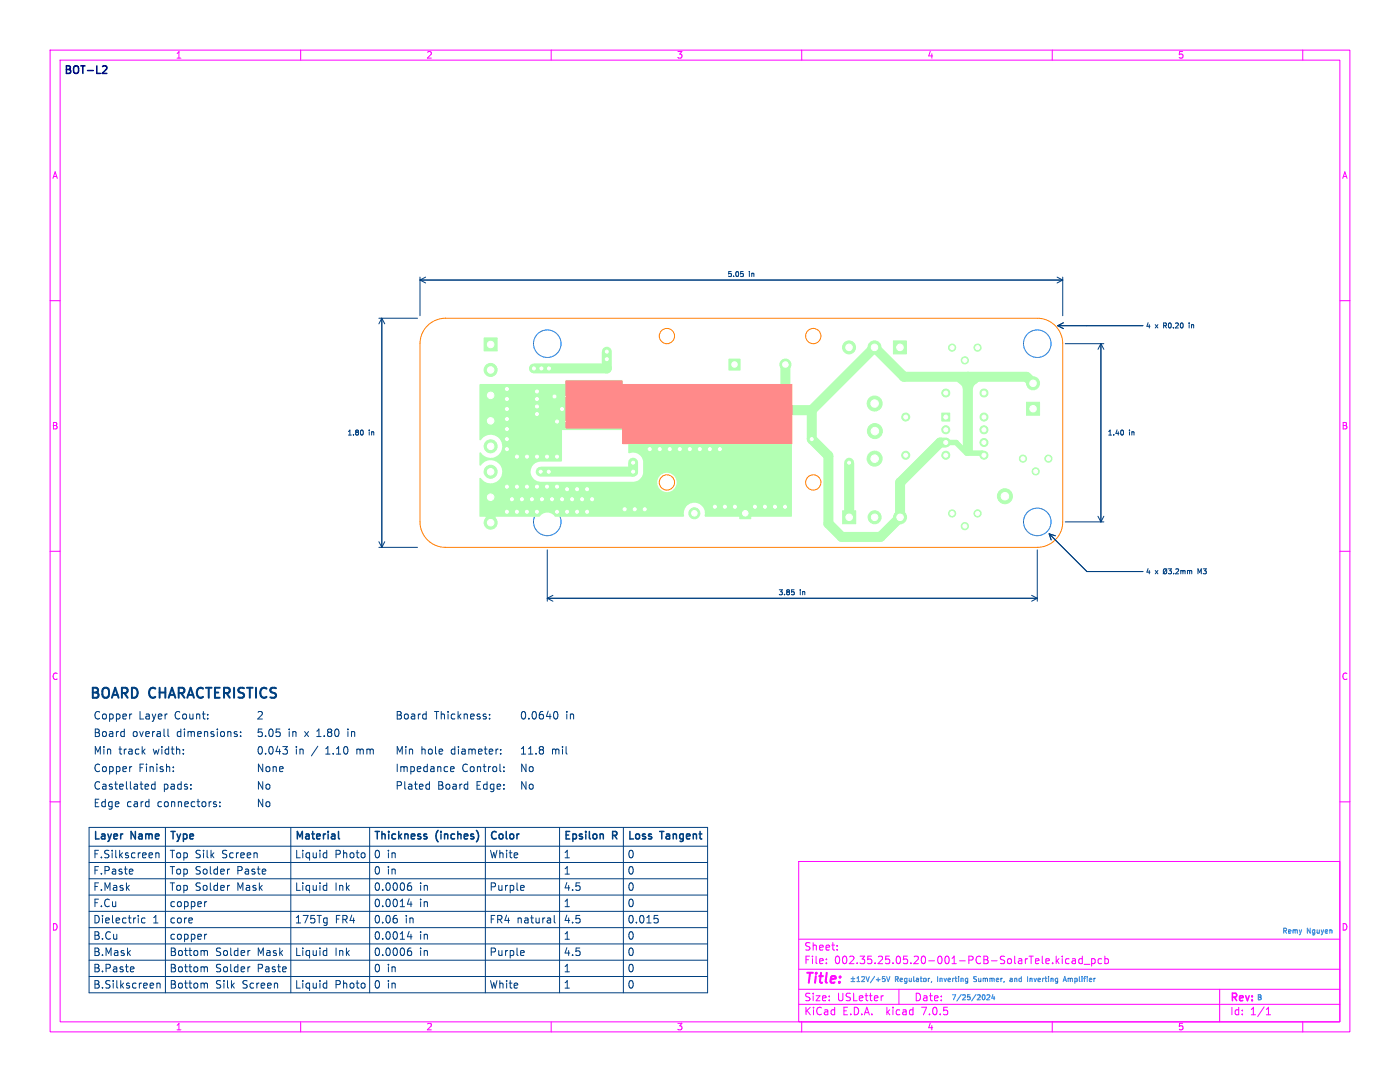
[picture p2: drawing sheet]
<svg xmlns="http://www.w3.org/2000/svg" width="279mm" height="216mm" viewBox="0 0 279 216" stroke-linecap="round" stroke-linejoin="round" font-family="sans-serif">
<g fill="none" stroke="#0080ff" stroke-width=".2">
<path d="M176.1 194.9h.5M176.1 195.3h.4l.1 .1v.4h-.5M176.9 194.9l.4 1 .3-1M185.6 195.2l-.3 .1M185.9 195.8l-.1 .2M192.8 195.2l.3 .1M193.1 195.8l-.3 .1M193.1 195.2v.8l-.3 .2M196.4 198.5l.2 .4-.2 .5M197 198.6l.3-.1 .2 .3-.6 .7h.6M198.2 198.4l-.3 .8h.6M198.4 198.8v.7"/>
<path d="M205.1 194.9v1M212.2 195.9l.3-1 .3 1M212.3 195.6h.4"/>
<circle cx="109.2" cy="68.6" r="2.75"/>
<circle cx="207" cy="68.6" r="2.75"/>
<circle cx="109.2" cy="104.1" r="2.75"/>
<circle cx="207" cy="104.1" r="2.75"/>
</g>
<g fill="#b3ffb3" stroke="#b3ffb3" stroke-width=".2">
<path d="M168.2 101.9h2.6v2.6h-2.6z"/>
<path d="M204.9 80.3h2.6v2.6h-2.6z"/>
<path d="M178.3 68h2.6v2.6h-2.6z"/>
<path d="M147.6 101.3h2.2v2.2h-2.2z"/>
<path d="M145.5 71.6h2.2v2.2h-2.2z"/>
<path d="M188 82.4h1.6v1.6h-1.6z"/>
<path d="M96.6 67.4h2.6v2.6h-2.6z"/>
<circle cx="174.5" cy="103.2" r="1.3"/>
<circle cx="179.6" cy="103.2" r="1.3"/>
<circle cx="206.2" cy="76.5" r="1.3"/>
<circle cx="174.6" cy="80.5" r="1.5"/>
<circle cx="200.6" cy="99" r="1.5"/>
<circle cx="190" cy="102.4" r=".72"/>
<circle cx="192.6" cy="105" r=".72"/>
<circle cx="195.1" cy="102.4" r=".72"/>
<circle cx="174.5" cy="69.3" r="1.3"/>
<circle cx="169.4" cy="69.3" r="1.3"/>
<circle cx="188.8" cy="78.4" r=".8"/>
<circle cx="196.4" cy="78.4" r=".8"/>
<circle cx="138.6" cy="102.4" r="1.1"/>
<circle cx="174.6" cy="91.5" r="1.5"/>
<circle cx="180.8" cy="90.8" r=".8"/>
<circle cx="180.8" cy="83.2" r=".8"/>
<circle cx="190" cy="69.4" r=".72"/>
<circle cx="192.6" cy="71.9" r=".72"/>
<circle cx="195.1" cy="69.4" r=".72"/>
<circle cx="174.6" cy="86" r="1.5"/>
<circle cx="204.2" cy="91.5" r=".72"/>
<circle cx="206.7" cy="94.1" r=".72"/>
<circle cx="209.2" cy="91.5" r=".72"/>
<circle cx="156.7" cy="72.7" r="1.1"/>
<circle cx="188.8" cy="85.8" r=".8"/>
<circle cx="188.8" cy="88.3" r=".8"/>
<circle cx="188.8" cy="90.8" r=".8"/>
<circle cx="196.4" cy="90.8" r=".8"/>
<circle cx="196.4" cy="88.3" r=".8"/>
<circle cx="196.4" cy="85.8" r=".8"/>
<circle cx="196.4" cy="83.2" r=".8"/>
<circle cx="97.9" cy="73.8" r="1.3"/>
<circle cx="97.9" cy="78.9" r="1.3"/>
<circle cx="97.9" cy="84" r="1.3"/>
<circle cx="97.9" cy="89.1" r="1.3"/>
<circle cx="97.9" cy="94.1" r="1.3"/>
<circle cx="97.9" cy="99.2" r="1.3"/>
<circle cx="97.9" cy="104.3" r="1.3"/>
<circle cx="146.7" cy="88.1" r=".6"/>
<circle cx="139.7" cy="80.6" r=".6"/>
<circle cx="101.2" cy="77.6" r=".6"/>
<circle cx="134.7" cy="83.1" r=".6"/>
<circle cx="101.2" cy="102.1" r=".6"/>
<circle cx="129.7" cy="89.6" r=".6"/>
<circle cx="138.7" cy="78.1" r=".6"/>
<circle cx="110.7" cy="79.1" r=".6"/>
<circle cx="140.7" cy="78.1" r=".6"/>
<circle cx="103.2" cy="91.1" r=".6"/>
<circle cx="117.2" cy="102.1" r=".6"/>
<circle cx="152.7" cy="78.1" r=".6"/>
<circle cx="156.7" cy="83.1" r=".6"/>
<circle cx="101.2" cy="83.6" r=".6"/>
<circle cx="137.7" cy="89.6" r=".6"/>
<circle cx="129.7" cy="83.6" r=".6"/>
<circle cx="116.2" cy="99.6" r=".6"/>
<circle cx="107.2" cy="79.6" r=".6"/>
<circle cx="111.2" cy="84.1" r=".6"/>
<circle cx="142.7" cy="101.1" r=".6"/>
<circle cx="101.2" cy="97.1" r=".6"/>
<circle cx="132.7" cy="78.1" r=".6"/>
<circle cx="101.2" cy="81.6" r=".6"/>
<circle cx="112.2" cy="99.6" r=".6"/>
<circle cx="162" cy="87.6" r=".6"/>
<circle cx="117.2" cy="84.1" r=".6"/>
<circle cx="115.2" cy="102.1" r=".6"/>
<circle cx="150.7" cy="83.1" r=".6"/>
<circle cx="120.2" cy="76.6" r=".6"/>
<circle cx="107.2" cy="82.6" r=".6"/>
<circle cx="139.7" cy="85.6" r=".6"/>
<circle cx="137.7" cy="80.6" r=".6"/>
<circle cx="108.2" cy="99.6" r=".6"/>
<circle cx="115.2" cy="84.1" r=".6"/>
<circle cx="147.7" cy="80.6" r=".6"/>
<circle cx="152.7" cy="88.1" r=".6"/>
<circle cx="153.7" cy="85.6" r=".6"/>
<circle cx="107.2" cy="81.1" r=".6"/>
<circle cx="154.7" cy="101.1" r=".6"/>
<circle cx="152.7" cy="101.1" r=".6"/>
<circle cx="129.7" cy="77.6" r=".6"/>
<circle cx="110.2" cy="99.6" r=".6"/>
<circle cx="105.2" cy="97.1" r=".6"/>
<circle cx="121.2" cy="79.1" r=".6"/>
<circle cx="150.7" cy="101.1" r=".6"/>
<circle cx="151.7" cy="80.6" r=".6"/>
<circle cx="128.7" cy="101.6" r=".6"/>
<circle cx="154.7" cy="88.1" r=".6"/>
<circle cx="122.2" cy="81.6" r=".6"/>
<circle cx="114.2" cy="76.6" r=".6"/>
<circle cx="101.2" cy="89.6" r=".6"/>
<circle cx="152.7" cy="83.1" r=".6"/>
<circle cx="119.2" cy="84.1" r=".6"/>
<circle cx="126.7" cy="101.6" r=".6"/>
<circle cx="147.7" cy="85.6" r=".6"/>
<circle cx="156.7" cy="78.1" r=".6"/>
<circle cx="137.7" cy="85.6" r=".6"/>
<circle cx="117.2" cy="79.1" r=".6"/>
<circle cx="107.2" cy="91.1" r=".6"/>
<circle cx="132.7" cy="83.1" r=".6"/>
<circle cx="105.2" cy="91.1" r=".6"/>
<circle cx="113.2" cy="97.6" r=".6"/>
<circle cx="121.2" cy="84.1" r=".6"/>
<circle cx="103.2" cy="97.1" r=".6"/>
<circle cx="156.7" cy="101.1" r=".6"/>
<circle cx="146.7" cy="83.1" r=".6"/>
<circle cx="117.2" cy="97.6" r=".6"/>
<circle cx="154.7" cy="78.1" r=".6"/>
<circle cx="118.2" cy="76.6" r=".6"/>
<circle cx="155.7" cy="85.6" r=".6"/>
<circle cx="115.2" cy="97.6" r=".6"/>
<circle cx="119.2" cy="79.1" r=".6"/>
<circle cx="113.2" cy="84.1" r=".6"/>
<circle cx="129.7" cy="87.6" r=".6"/>
<circle cx="146.7" cy="101.1" r=".6"/>
<circle cx="106.2" cy="99.6" r=".6"/>
<circle cx="135.7" cy="80.6" r=".6"/>
<circle cx="129.7" cy="79.6" r=".6"/>
<circle cx="107.2" cy="78.1" r=".6"/>
<circle cx="112.2" cy="81.6" r=".6"/>
<circle cx="129.7" cy="81.6" r=".6"/>
<circle cx="135.7" cy="85.6" r=".6"/>
<circle cx="123.2" cy="79.1" r=".6"/>
<circle cx="133.7" cy="89.6" r=".6"/>
<circle cx="141.7" cy="80.6" r=".6"/>
<circle cx="153.7" cy="80.6" r=".6"/>
<circle cx="136.7" cy="78.1" r=".6"/>
<circle cx="143.7" cy="89.6" r=".6"/>
<circle cx="141.7" cy="85.6" r=".6"/>
<circle cx="156.7" cy="88.1" r=".6"/>
<circle cx="107.2" cy="97.1" r=".6"/>
<circle cx="154.7" cy="83.1" r=".6"/>
<circle cx="133.7" cy="85.6" r=".6"/>
<circle cx="101.2" cy="79.6" r=".6"/>
<circle cx="118.2" cy="99.6" r=".6"/>
<circle cx="118.2" cy="81.6" r=".6"/>
<circle cx="134.7" cy="78.1" r=".6"/>
<circle cx="105.2" cy="102.1" r=".6"/>
<circle cx="114.2" cy="99.6" r=".6"/>
<circle cx="149.7" cy="85.6" r=".6"/>
<circle cx="123.2" cy="84.1" r=".6"/>
<circle cx="135.7" cy="89.6" r=".6"/>
<circle cx="133.7" cy="80.6" r=".6"/>
<circle cx="103.2" cy="102.1" r=".6"/>
<circle cx="109.2" cy="97.1" r=".6"/>
<circle cx="109.2" cy="91.1" r=".6"/>
<circle cx="151.7" cy="85.6" r=".6"/>
<circle cx="148.7" cy="78.1" r=".6"/>
<circle cx="116.2" cy="76.6" r=".6"/>
<circle cx="129.7" cy="85.6" r=".6"/>
<circle cx="111.2" cy="102.1" r=".6"/>
<circle cx="141.7" cy="89.6" r=".6"/>
<circle cx="149.7" cy="80.6" r=".6"/>
<circle cx="146.7" cy="78.1" r=".6"/>
<circle cx="120.2" cy="81.6" r=".6"/>
<circle cx="111.2" cy="91.1" r=".6"/>
<circle cx="148.7" cy="88.1" r=".6"/>
<circle cx="114.2" cy="81.6" r=".6"/>
<circle cx="136.7" cy="83.1" r=".6"/>
<circle cx="142.7" cy="83.1" r=".6"/>
<circle cx="113.2" cy="79.1" r=".6"/>
<circle cx="155.7" cy="80.6" r=".6"/>
<circle cx="144.7" cy="101.1" r=".6"/>
<circle cx="113.2" cy="102.1" r=".6"/>
<circle cx="122.2" cy="76.6" r=".6"/>
<circle cx="140.7" cy="83.1" r=".6"/>
<circle cx="101.2" cy="85.6" r=".6"/>
<circle cx="124.7" cy="101.6" r=".6"/>
<circle cx="139.7" cy="89.6" r=".6"/>
<circle cx="131.7" cy="89.6" r=".6"/>
<circle cx="104.2" cy="99.6" r=".6"/>
<circle cx="142.7" cy="78.1" r=".6"/>
<circle cx="148.7" cy="83.1" r=".6"/>
<circle cx="101.2" cy="87.6" r=".6"/>
<circle cx="107.2" cy="102.1" r=".6"/>
<circle cx="150.7" cy="78.1" r=".6"/>
<circle cx="138.7" cy="83.1" r=".6"/>
<circle cx="116.2" cy="81.6" r=".6"/>
<circle cx="102.2" cy="99.6" r=".6"/>
<circle cx="115.2" cy="79.1" r=".6"/>
<circle cx="111.2" cy="97.1" r=".6"/>
<circle cx="150.7" cy="88.1" r=".6"/>
<circle cx="169.5" cy="92.3" r=".6"/>
<circle cx="121.1" cy="70.2" r=".6"/>
<circle cx="109.6" cy="73.5" r=".6"/>
<circle cx="108.1" cy="73.5" r=".6"/>
<circle cx="121.1" cy="71.7" r=".6"/>
<circle cx="106.6" cy="73.5" r=".6"/>
<circle cx="126.4" cy="94.1" r=".6"/>
<circle cx="107.9" cy="94.1" r=".6"/>
<circle cx="126.4" cy="92.3" r=".6"/>
<circle cx="109.5" cy="94.1" r=".6"/>
</g>
<path d="M188.8 88.3h2l2.1 2.1h3.1l.4 .4" fill="none" stroke="#b3ffb3" stroke-width="1.1"/>
<path d="M121.1 70.2v3.3h-14.5M156.7 72.7v5.3M193.2 75.2v14.7M206.2 76.5l-1.3-1.3h-24.5l-5.9-5.9-12.5 12.5M97.9 99.2v5.1M126.4 92.3v1.8h-18.5M151.5 81.8h10.5M162 81.8v5.8l3.3 3.3v13.6l2.7 2.6h7.7l3.9-3.9v-6.9l8-8h1.2M169.5 92.3v10.9" fill="none" stroke="#b3ffb3" stroke-width="2"/>
<g fill="#b3ffb3">
<path d="M95.7 76.7l62.2-.1 .2 .2-.1 26.2-.1 .1-17.2-.1a2.17 2.17 0 0 0-2.1-2.7 2.17 2.17 0 0 0-2.1 2.7l-25.6 .1a2.05 2.05 0 0 0-3.3 0h-11.8l-.1-.2v-7.4l.2-.1a2.46 2.46 0 0 0 2.9 .9h32.4a1.93 1.93 0 0 0 2.8 1.7 1.93 1.93 0 0 0 .2-3.3 1.93 1.93 0 0 0-3 1.3v.3h-32.4a2.3 2.3 0 0 0 1.4-2.2h5.7a2 2 0 0 0 1.9 2h18.5a1.99 1.99 0 0 0 2.1-2.1v-1.8a2.1 2.1 0 0 0-2.9-1.8l-.1-4.6h-13.2l-.1 6.2-.1 .1h-4.2a2 2 0 0 0-1.9 2h-5.7a2.36 2.36 0 0 0-1.7-2.2 2.36 2.36 0 0 0-2.6 1l-.2-.2v-2.3a.38 .38 0 0 1 .4-.1 .38 .38 0 0 1 .2 .4 2.32 2.32 0 0 0 3.4-.2 2.32 2.32 0 0 0-.5-3.4 2.32 2.32 0 0 0-3.3 .7l-.2-.1z"/>
<path d="M112.9 75.8h11.3l.1 .8h-11.4z"/>
<path d="M190.9 75.4a9.6 9.6 0 0 1 4.6 0l-.1 .5-.2 .4a1.76 1.76 0 0 0-1.1 1.4l-.9 .2-1-.2a2.49 2.49 0 0 0-1.2-1.6z"/>
</g>
<g fill="#fff" stroke="#fff" stroke-width=".2">
<circle cx="146.7" cy="88.1" r=".3"/>
<circle cx="139.7" cy="80.6" r=".3"/>
<circle cx="101.2" cy="77.6" r=".3"/>
<circle cx="134.7" cy="83.1" r=".3"/>
<circle cx="101.2" cy="102.1" r=".3"/>
<circle cx="129.7" cy="89.6" r=".3"/>
<circle cx="138.7" cy="78.1" r=".3"/>
<circle cx="110.7" cy="79.1" r=".3"/>
<circle cx="140.7" cy="78.1" r=".3"/>
<circle cx="103.2" cy="91.1" r=".3"/>
<circle cx="117.2" cy="102.1" r=".3"/>
<circle cx="152.7" cy="78.1" r=".3"/>
<circle cx="156.7" cy="83.1" r=".3"/>
<circle cx="101.2" cy="83.6" r=".3"/>
<circle cx="137.7" cy="89.6" r=".3"/>
<circle cx="129.7" cy="83.6" r=".3"/>
<circle cx="116.2" cy="99.6" r=".3"/>
<circle cx="107.2" cy="79.6" r=".3"/>
<circle cx="111.2" cy="84.1" r=".3"/>
<circle cx="142.7" cy="101.1" r=".3"/>
<circle cx="101.2" cy="97.1" r=".3"/>
<circle cx="132.7" cy="78.1" r=".3"/>
<circle cx="101.2" cy="81.6" r=".3"/>
<circle cx="112.2" cy="99.6" r=".3"/>
<circle cx="162" cy="87.6" r=".3"/>
<circle cx="117.2" cy="84.1" r=".3"/>
<circle cx="115.2" cy="102.1" r=".3"/>
<circle cx="150.7" cy="83.1" r=".3"/>
<circle cx="120.2" cy="76.6" r=".3"/>
<circle cx="107.2" cy="82.6" r=".3"/>
<circle cx="139.7" cy="85.6" r=".3"/>
<circle cx="137.7" cy="80.6" r=".3"/>
<circle cx="108.2" cy="99.6" r=".3"/>
<circle cx="115.2" cy="84.1" r=".3"/>
<circle cx="147.7" cy="80.6" r=".3"/>
<circle cx="152.7" cy="88.1" r=".3"/>
<circle cx="153.7" cy="85.6" r=".3"/>
<circle cx="107.2" cy="81.1" r=".3"/>
<circle cx="154.7" cy="101.1" r=".3"/>
<circle cx="152.7" cy="101.1" r=".3"/>
<circle cx="129.7" cy="77.6" r=".3"/>
<circle cx="110.2" cy="99.6" r=".3"/>
<circle cx="105.2" cy="97.1" r=".3"/>
<circle cx="121.2" cy="79.1" r=".3"/>
<circle cx="150.7" cy="101.1" r=".3"/>
<circle cx="151.7" cy="80.6" r=".3"/>
<circle cx="128.7" cy="101.6" r=".3"/>
<circle cx="154.7" cy="88.1" r=".3"/>
<circle cx="122.2" cy="81.6" r=".3"/>
<circle cx="114.2" cy="76.6" r=".3"/>
<circle cx="101.2" cy="89.6" r=".3"/>
<circle cx="152.7" cy="83.1" r=".3"/>
<circle cx="119.2" cy="84.1" r=".3"/>
<circle cx="126.7" cy="101.6" r=".3"/>
<circle cx="147.7" cy="85.6" r=".3"/>
<circle cx="156.7" cy="78.1" r=".3"/>
<circle cx="137.7" cy="85.6" r=".3"/>
<circle cx="117.2" cy="79.1" r=".3"/>
<circle cx="107.2" cy="91.1" r=".3"/>
<circle cx="132.7" cy="83.1" r=".3"/>
<circle cx="105.2" cy="91.1" r=".3"/>
<circle cx="113.2" cy="97.6" r=".3"/>
<circle cx="121.2" cy="84.1" r=".3"/>
<circle cx="103.2" cy="97.1" r=".3"/>
<circle cx="156.7" cy="101.1" r=".3"/>
<circle cx="146.7" cy="83.1" r=".3"/>
<circle cx="117.2" cy="97.6" r=".3"/>
<circle cx="154.7" cy="78.1" r=".3"/>
<circle cx="118.2" cy="76.6" r=".3"/>
<circle cx="155.7" cy="85.6" r=".3"/>
<circle cx="115.2" cy="97.6" r=".3"/>
<circle cx="119.2" cy="79.1" r=".3"/>
<circle cx="113.2" cy="84.1" r=".3"/>
<circle cx="129.7" cy="87.6" r=".3"/>
<circle cx="146.7" cy="101.1" r=".3"/>
<circle cx="106.2" cy="99.6" r=".3"/>
<circle cx="135.7" cy="80.6" r=".3"/>
<circle cx="129.7" cy="79.6" r=".3"/>
<circle cx="107.2" cy="78.1" r=".3"/>
<circle cx="112.2" cy="81.6" r=".3"/>
<circle cx="129.7" cy="81.6" r=".3"/>
<circle cx="135.7" cy="85.6" r=".3"/>
<circle cx="123.2" cy="79.1" r=".3"/>
<circle cx="133.7" cy="89.6" r=".3"/>
<circle cx="141.7" cy="80.6" r=".3"/>
<circle cx="153.7" cy="80.6" r=".3"/>
<circle cx="136.7" cy="78.1" r=".3"/>
<circle cx="143.7" cy="89.6" r=".3"/>
<circle cx="141.7" cy="85.6" r=".3"/>
<circle cx="156.7" cy="88.1" r=".3"/>
<circle cx="107.2" cy="97.1" r=".3"/>
<circle cx="154.7" cy="83.1" r=".3"/>
<circle cx="133.7" cy="85.6" r=".3"/>
<circle cx="101.2" cy="79.6" r=".3"/>
<circle cx="118.2" cy="99.6" r=".3"/>
<circle cx="118.2" cy="81.6" r=".3"/>
<circle cx="134.7" cy="78.1" r=".3"/>
<circle cx="105.2" cy="102.1" r=".3"/>
<circle cx="114.2" cy="99.6" r=".3"/>
<circle cx="149.7" cy="85.6" r=".3"/>
<circle cx="123.2" cy="84.1" r=".3"/>
<circle cx="135.7" cy="89.6" r=".3"/>
<circle cx="133.7" cy="80.6" r=".3"/>
<circle cx="103.2" cy="102.1" r=".3"/>
<circle cx="109.2" cy="97.1" r=".3"/>
<circle cx="109.2" cy="91.1" r=".3"/>
<circle cx="151.7" cy="85.6" r=".3"/>
<circle cx="148.7" cy="78.1" r=".3"/>
<circle cx="116.2" cy="76.6" r=".3"/>
<circle cx="129.7" cy="85.6" r=".3"/>
<circle cx="111.2" cy="102.1" r=".3"/>
<circle cx="141.7" cy="89.6" r=".3"/>
<circle cx="149.7" cy="80.6" r=".3"/>
<circle cx="146.7" cy="78.1" r=".3"/>
<circle cx="120.2" cy="81.6" r=".3"/>
<circle cx="111.2" cy="91.1" r=".3"/>
<circle cx="148.7" cy="88.1" r=".3"/>
<circle cx="114.2" cy="81.6" r=".3"/>
<circle cx="136.7" cy="83.1" r=".3"/>
<circle cx="142.7" cy="83.1" r=".3"/>
<circle cx="113.2" cy="79.1" r=".3"/>
<circle cx="155.7" cy="80.6" r=".3"/>
<circle cx="144.7" cy="101.1" r=".3"/>
<circle cx="113.2" cy="102.1" r=".3"/>
<circle cx="122.2" cy="76.6" r=".3"/>
<circle cx="140.7" cy="83.1" r=".3"/>
<circle cx="101.2" cy="85.6" r=".3"/>
<circle cx="124.7" cy="101.6" r=".3"/>
<circle cx="139.7" cy="89.6" r=".3"/>
<circle cx="131.7" cy="89.6" r=".3"/>
<circle cx="104.2" cy="99.6" r=".3"/>
<circle cx="142.7" cy="78.1" r=".3"/>
<circle cx="148.7" cy="83.1" r=".3"/>
<circle cx="101.2" cy="87.6" r=".3"/>
<circle cx="107.2" cy="102.1" r=".3"/>
<circle cx="150.7" cy="78.1" r=".3"/>
<circle cx="138.7" cy="83.1" r=".3"/>
<circle cx="116.2" cy="81.6" r=".3"/>
<circle cx="102.2" cy="99.6" r=".3"/>
<circle cx="115.2" cy="79.1" r=".3"/>
<circle cx="111.2" cy="97.1" r=".3"/>
<circle cx="150.7" cy="88.1" r=".3"/>
<circle cx="169.5" cy="92.3" r=".3"/>
<circle cx="121.1" cy="70.2" r=".3"/>
<circle cx="109.6" cy="73.5" r=".3"/>
<circle cx="108.1" cy="73.5" r=".3"/>
<circle cx="121.1" cy="71.7" r=".3"/>
<circle cx="106.6" cy="73.5" r=".3"/>
<circle cx="126.4" cy="94.1" r=".3"/>
<circle cx="107.9" cy="94.1" r=".3"/>
<circle cx="126.4" cy="92.3" r=".3"/>
<circle cx="109.5" cy="94.1" r=".3"/>
<circle cx="169.5" cy="103.2" r=".65"/>
<circle cx="174.5" cy="103.2" r=".65"/>
<circle cx="179.6" cy="103.2" r=".65"/>
<circle cx="206.2" cy="81.6" r=".65"/>
<circle cx="206.2" cy="76.5" r=".65"/>
<circle cx="174.6" cy="80.5" r=".75"/>
<circle cx="200.6" cy="99" r=".75"/>
<circle cx="190" cy="102.4" r=".4"/>
<circle cx="192.6" cy="105" r=".4"/>
<circle cx="195.1" cy="102.4" r=".4"/>
<circle cx="109.2" cy="68.6" r="1.6"/>
<circle cx="179.6" cy="69.3" r=".65"/>
<circle cx="174.5" cy="69.3" r=".65"/>
<circle cx="169.4" cy="69.3" r=".65"/>
<circle cx="207" cy="68.6" r="1.6"/>
<circle cx="188.8" cy="78.4" r=".4"/>
<circle cx="196.4" cy="78.4" r=".4"/>
<circle cx="148.7" cy="102.4" r=".55"/>
<circle cx="138.6" cy="102.4" r=".55"/>
<circle cx="174.6" cy="91.5" r=".75"/>
<circle cx="180.8" cy="90.8" r=".4"/>
<circle cx="180.8" cy="83.2" r=".4"/>
<circle cx="109.2" cy="104.1" r="1.6"/>
<circle cx="190" cy="69.4" r=".4"/>
<circle cx="192.6" cy="71.9" r=".4"/>
<circle cx="195.1" cy="69.4" r=".4"/>
<circle cx="207" cy="104.1" r="1.6"/>
<circle cx="174.6" cy="86" r=".75"/>
<circle cx="204.2" cy="91.5" r=".4"/>
<circle cx="206.7" cy="94.1" r=".4"/>
<circle cx="209.2" cy="91.5" r=".4"/>
<circle cx="146.6" cy="72.7" r=".55"/>
<circle cx="156.7" cy="72.7" r=".55"/>
<circle cx="188.8" cy="83.2" r=".4"/>
<circle cx="188.8" cy="85.8" r=".4"/>
<circle cx="188.8" cy="88.3" r=".4"/>
<circle cx="188.8" cy="90.8" r=".4"/>
<circle cx="196.4" cy="90.8" r=".4"/>
<circle cx="196.4" cy="88.3" r=".4"/>
<circle cx="196.4" cy="85.8" r=".4"/>
<circle cx="196.4" cy="83.2" r=".4"/>
<circle cx="97.9" cy="68.7" r=".65"/>
<circle cx="97.9" cy="73.8" r=".65"/>
<circle cx="97.9" cy="78.9" r=".65"/>
<circle cx="97.9" cy="84" r=".65"/>
<circle cx="97.9" cy="89.1" r=".65"/>
<circle cx="97.9" cy="94.1" r=".65"/>
<circle cx="97.9" cy="99.2" r=".65"/>
<circle cx="97.9" cy="104.3" r=".65"/>
</g>
<g fill="#ff8a8a">
<path d="M112.9 75.9h11.4v9.6h-11.4z"/>
<path d="M124.1 76.6h34.1v12h-34z"/>
</g>
<g fill="none" stroke="#f0f" stroke-width=".2">
<path d="M10 10h259.4v195.9h-259.4zM12 12h255.4v191.9h-255.4zM60 10v2M110 10v2M160 10v2M210 10v2M260 10v2M10 60h2M267.4 60h2M10 110h2M267.4 110h2M10 160h2"/>
<path d="M267.4 160h2M159.4 171.9h108v32h-108zM159.4 197.4h108M159.4 193.4h108M159.4 187.4h108M164.9 192.1v.2M164.9 191.4v.1M167.1 189.4v.2M167.1 188.7v.1M176.3 198.7l-.4 .1M179.4 197.4v3M210.9 191.7l.5 .6"/>
<path d="M211.4 191.3l-.6 .6M212 190.8v.1M212 191.3v1M213.4 191.4l-.5-.1-.3 .3 .2 .6h.6M214 191.4h.6v.9M214.6 191.6l-.5 .1-.2 .2 .2 .4 .5-.1M216 191.4l-.4-.1-.3 .3 .1 .6h.6M216 190.8v1.5M216.4 192.4h1.1M217.9 191.4l.4-.1 .3 .3-.2 .6h-.5M217.9 191.3v1.5M219.9 191.4l-.5-.1-.3 .3 .2 .6h.6"/>
<path d="M220.5 191.4l.4-.1 .3 .3-.1 .6h-.6M220.5 190.8v1.5M243.4 197.4v6.5M60 203.9v2M110 203.9v2M159.4 200.4h108M160 203.9v2M210 203.9v2M252.7 202.5h.9M252.7 201.4l.4-.4v1.5M260 203.9v2"/>
</g>
<g fill="none" stroke="#ff8000" stroke-width=".2">
<path d="M85.4 64.9a5.1 5.1 0 0 1 3.5-1.4h118.1a5.1 5.1 0 0 1 5.1 5.1v35.5a5.1 5.1 0 0 1-5.1 5.1h-118.1a5.1 5.1 0 0 1-5.1-5.1v-35.5a5.1 5.1 0 0 1 1.6-3.7z"/>
<circle cx="133.1" cy="67.1" r="1.52"/>
<circle cx="162.3" cy="67.1" r="1.52"/>
<circle cx="133.1" cy="96.3" r="1.52"/>
<circle cx="162.3" cy="96.3" r="1.52"/>
</g>
<g fill="none" stroke="#004080" stroke-width=".2">
<path d="M83.8 55.3v7.7M83.8 55.9h128.3M83.8 55.9l1.1 .6M84.9 55.3l-1.1 .6M147.8 54.2h.5M148.3 54.6v.5M211 55.3l1.1 .6M212.1 55.3v7.7M212.1 55.9l-1.1 .6M75.6 63.5h7.7M76.2 63.5v45.7M76.2 63.5l.6 1.1"/>
<path d="M76.2 63.5l-.6 1.1M211.1 65h17M211.1 65l1.1 .6M212.2 64.4l-1.1 .6M212.6 68.6h7.7M219.7 68.6v35.5M219.7 68.6l.6 1.1M219.7 68.6l-.6 1.1M72.4 85.9v.8M224.1 85.9l.1 .3-.1 .6M75.6 109.2h7.7M75.6 108.1l.6 1.1"/>
<path d="M76.8 108.1l-.6 1.1M109.2 109.7v10.3M109.2 119.4h97.8M109.2 119.4l1.1 .6M110.3 118.8l-1.1 .6M158 117.7h.5M158.4 118.1v.5M205.9 118.8l1.1 .6M207 109.7v10.3M207 119.4l-1.1 .6M209.4 106.5l7.5 7.5h11.2M209.4 106.5l1.2 .4"/>
<path d="M209.4 106.5l.4 1.2M212.6 104.1h7.7M219.1 103l.6 1.1M220.3 103l-.6 1.1M24.7 146h.1M24.8 145.5v1.5M24.8 146.9l-.1 .1M26.3 153h-.3M26.3 142.5h-.3M28.5 149.9l.4 .6M28.9 149.5l-.5 .5M29.6 156.5l.1 .3-.8 .2"/>
<path d="M30.9 156.5h-.4l-.3 .3 .2 .6h.5M30.9 156v1.5M33.5 145.5v1.3l.2 .2M34.6 153.8v.2M34.6 153v.2M36.6 150.3v.2M36.6 149.5v.2M42.8 160h.4M46.9 146.5h.4l.1 .3-.2 .2h-.3M46.9 146h.4M48 146.8v.2M48 146v.2"/>
<path d="M55.1 145.5h.8M55.8 146.1l.1 .2-.1 .6M56.4 149h1l-.5 .5 .4 .2 .1 .5-.3 .3h-.5M84.9 142.5h.2M85.1 142v1.5M85.1 143.4l-.2 .1M85.3 156.5h.4M85.7 156v1.5M85.7 157.4l-.4 .1M89.9 153.5l.7-.2v-.3h-.5l-.2 .2 .1 .7h.6M97.7 143.3v.2M97.7 142.5v.2"/>
<path d="M99.3 149.5h.1M99.9 150.3v.2M99.9 149.5v.2M100.6 153.8v.2M100.6 153v.2M108.3 149l.2 .3-.2 .2M108.3 149.7l.2 .2-.2 .5M110.6 142.1l.2-.1a.8 .8 0 0 1 .6 .7 .8 .8 0 0 1-.6 .8l-.2-.2M17.8 165.1h123.4v33h-123.4zM17.8 178.6h123.4M17.8 172.1h123.4M17.8 168.9h123.4"/>
<path d="M17.8 175.3h123.4M26.3 173.4l.2 .4-.7 .1M26.5 174.3l-.2 .1M31.1 170.3l.2-.1h.4v1M31.1 170.2v1M33 165.1v33M41.3 179.9l-.5 .3M42.8 160.5h.4v.3l-.2 .2h-.3M43.9 160.8v.2M43.9 160v.2M45.8 176.7l-.3 .1M45.8 173.4l-.3 .2"/>
<path d="M51.1 170.2l.2 .2v.8M52.8 173.4l.2 .4-.7 .1M53 174.3l-.2 .1M58 165.1v33M64.8 176.7h.4M64.8 170.2h.4M65.2 177.6l-.4 .1M65.2 169.7v1.5M65.2 176.2v1.5M65.2 171.1l-.4 .1M72.7 170.2l.2 .3-.2 .6M73.8 165.1v33"/>
<path d="M81.4 176.8l.5-.1 .3 .3-.2 .6h-.6M81.7 179.3l-.4 1.1h.9M82 179.9v1M82 176.2l-.5 .1M96.9 165.1v33M104.1 176.7h.4l.1 .3-.7 .2M104.5 177.6l-.4 .1M111.7 165.1v33M124.4 165.1v33M17.8 194.9h123.4M17.8 188.3h123.4M17.8 185.1h123.4"/>
<path d="M17.8 181.9h123.4M17.8 191.6h123.4M26.2 192.9l.5 .1v.3l-.7 .1M26.7 193.8l-.5 .1M29 183.2h-.5l-.3 .3 .2 .6h.6M31.3 196.2v1M31.3 196.3l.2-.1h.4l.1 1M41 189.7l.4 .2v.8M41 196.2l.4 .2v.8M41 192.9l.4 .2v.8M41.3 186.4l-.5 .3M49.9 189.7l-.4 .1"/>
<path d="M49.9 192.9l-.4 .2M55.2 196.2l.2 .2v.8M56.9 192.9l.2 .4-.7 .1M57 193.8l-.1 .1M64.8 189.7h.4M64.8 196.2h.4M65.2 190.6l-.4 .1M65.2 189.2v1.5M65.2 195.7v1.5M65.2 197.1l-.4 .1M72.7 196.2l.2 .3-.2 .6M79.2 183.4v.6"/>
<path d="M81.4 189.8l.5-.1 .3 .3-.2 .6h-.6M81.7 185.8l-.4 1.1h.9M82 186.4v1M82 189.2l-.5 .1M104.1 189.7h.4l.1 .3-.7 .2M104.5 190.6l-.4 .1M110.6 182.7v1.3l.2 .2M130.6 182.7h.7M130.7 183.2h.4l.3 .3-.2 .6-.5 .1"/>
</g>
<path d="M24.4 166.4h.1M66.8 166.5v.9M66.8 167.3l-.1 .1M66.8 166.8h-.1M67.6 165.9v1.3l.2 .2M84.6 166.7l.6 .4-.2 .3-.4-.1M85.1 166.5l-.3-.1-.2 .2M87.4 165.7l-.2 .3M95.1 165.7a1.72 1.72 0 0 1 0 2.3M103.6 166.4l-.3 .1M119.8 166.5h.5l.1 .9" fill="none" stroke="#004080" stroke-width=".3"/>
<path d="M20.7 13.1l.5 .1 .1 .4-.9 1h.9" fill="none" stroke="#000080" stroke-width=".3"/>
<g font-size="2.8" fill="#004080">
<text x="17.8" y="140.2">BOARD</text>
<text x="29.7" y="140.2">CHARACTERISTICS</text>
</g>
<text font-size="2.8" fill="#f0f" x="160.4" y="196.7">Title:</text>
<text font-size="2.1" fill="#000080" x="12.7" y="15.1">BOT-L2</text>
<g font-size="2.1" fill="#004080">
<text x="18.5" y="143.9">Copper</text>
<text x="27.7" y="143.9">Layer</text>
<text x="34.9" y="143.9">Count:</text>
<text x="51.1" y="143.9">2</text>
<text x="78.8" y="143.9">Board</text>
<text x="86.6" y="143.9">Thickness:</text>
<text x="103.6" y="143.9">0.0640</text>
<text x="112.8" y="143.9">in</text>
<text x="18.5" y="147.4">Board</text>
<text x="26.4" y="147.4">overall</text>
<text x="35.4" y="147.4">dimensions:</text>
<text x="51.1" y="147.4">5.05</text>
<text x="57.4" y="147.4">in</text>
<text x="60.8" y="147.4">x</text>
<text x="63.4" y="147.4">1.80</text>
<text x="69.7" y="147.4">in</text>
<text x="18.5" y="154.4">Copper</text>
<text x="18.5" y="150.9">Min</text>
<text x="23.7" y="150.9">track</text>
<text x="27.7" y="154.4">Finish:</text>
<text x="30.6" y="150.9">width:</text>
<text x="51.1" y="154.4">None</text>
<text x="51.1" y="150.9">0.043</text>
<text x="58.9" y="150.9">in</text>
<text x="62.3" y="150.9">/</text>
<text x="65.2" y="150.9">1.10</text>
<text x="71.5" y="150.9">mm</text>
<text x="78.8" y="154.4">Impedance</text>
<text x="78.8" y="150.9">Min</text>
<text x="83.9" y="150.9">hole</text>
<text x="90" y="150.9">diameter:</text>
<text x="92.1" y="154.4">Control:</text>
<text x="103.6" y="150.9">11.8</text>
<text x="103.6" y="154.4">No</text>
<text x="110" y="150.9">mil</text>
<text x="18.5" y="157.9">Castellated</text>
<text x="18.5" y="161.4">Edge</text>
<text x="25.2" y="161.4">card</text>
<text x="31.5" y="161.4">connectors:</text>
<text x="32.5" y="157.9">pads:</text>
<text x="51.1" y="157.9">No</text>
<text x="51.1" y="161.4">No</text>
<text x="78.8" y="157.9">Plated</text>
<text x="87.3" y="157.9">Board</text>
<text x="95.1" y="157.9">Edge:</text>
<text x="103.6" y="157.9">No</text>
<text x="18.5" y="171.3">F.Silkscreen</text>
<text x="18.5" y="168.1">Layer</text>
<text x="26.1" y="168.1">Name</text>
<text x="33.8" y="171.3">Top Silk</text>
<text x="33.8" y="168.1">Type</text>
<text x="44" y="171.3">Screen</text>
<text x="58.8" y="171.3">Liquid</text>
<text x="58.8" y="168.1">Material</text>
<text x="66.6" y="171.3">Photo</text>
<text x="74.5" y="171.3">0 in</text>
<text x="74.5" y="168.1">Thickness</text>
<text x="86.9" y="168.1">(inches)</text>
<text x="97.6" y="171.3">White</text>
<text x="97.6" y="168.1">Color</text>
<text x="112.4" y="171.3">1</text>
<text x="112.4" y="168.1">Epsilon</text>
<text x="122.2" y="168.1">R</text>
<text x="125.2" y="168.1">Loss</text>
<text x="125.2" y="171.3">0</text>
<text x="131.8" y="168.1">Tangent</text>
<text x="18.5" y="177.9">F.Mask</text>
<text x="18.5" y="174.6">F.Paste</text>
<text x="33.8" y="177.9">Top Solder</text>
<text x="33.8" y="174.6">Top Solder</text>
<text x="47" y="177.9">Mask</text>
<text x="47" y="174.6">Paste</text>
<text x="58.8" y="177.9">Liquid</text>
<text x="66.6" y="177.9">Ink</text>
<text x="74.5" y="174.6">0 in</text>
<text x="74.5" y="177.9">0.0006</text>
<text x="83.5" y="177.9">in</text>
<text x="97.6" y="177.9">Purple</text>
<text x="112.4" y="177.9">4.5</text>
<text x="112.4" y="174.6">1</text>
<text x="125.2" y="177.9">0</text>
<text x="125.2" y="174.6">0</text>
<text x="18.5" y="184.3">Dielectric</text>
<text x="18.5" y="181.1">F.Cu</text>
<text x="30.3" y="184.3">1</text>
<text x="33.8" y="181.1">copper</text>
<text x="33.8" y="184.3">core</text>
<text x="58.8" y="184.3">175Tg</text>
<text x="66.7" y="184.3">FR4</text>
<text x="74.5" y="184.3">0.06</text>
<text x="74.5" y="181.1">0.0014</text>
<text x="80.6" y="184.3">in</text>
<text x="83.5" y="181.1">in</text>
<text x="97.6" y="184.3">FR4 natural</text>
<text x="112.4" y="184.3">4.5</text>
<text x="112.4" y="181.1">1</text>
<text x="125.2" y="184.3">0.015</text>
<text x="125.2" y="181.1">0</text>
<text x="18.5" y="190.9">B.Mask</text>
<text x="18.5" y="187.6">B.Cu</text>
<text x="33.8" y="187.6">copper</text>
<text x="33.8" y="190.9">Bottom</text>
<text x="42.8" y="190.9">Solder</text>
<text x="51" y="190.9">Mask</text>
<text x="58.8" y="190.9">Liquid</text>
<text x="66.6" y="190.9">Ink</text>
<text x="74.5" y="187.6">0.0014</text>
<text x="74.5" y="190.9">0.0006</text>
<text x="83.5" y="187.6">in</text>
<text x="83.5" y="190.9">in</text>
<text x="97.6" y="190.9">Purple</text>
<text x="112.4" y="190.9">4.5</text>
<text x="112.4" y="187.6">1</text>
<text x="125.2" y="187.6">0</text>
<text x="125.2" y="190.9">0</text>
<text x="18.5" y="197.3">B.Silkscreen</text>
<text x="18.5" y="194.1">B.Paste</text>
<text x="33.8" y="197.3">Bottom</text>
<text x="33.8" y="194.1">Bottom</text>
<text x="42.8" y="197.3">Silk</text>
<text x="42.8" y="194.1">Solder</text>
<text x="48" y="197.3">Screen</text>
<text x="51" y="194.1">Paste</text>
<text x="58.8" y="197.3">Liquid</text>
<text x="66.6" y="197.3">Photo</text>
<text x="74.5" y="194.1">0 in</text>
<text x="74.5" y="197.3">0 in</text>
<text x="97.6" y="197.3">White</text>
<text x="112.4" y="197.3">1</text>
<text x="112.4" y="194.1">1</text>
<text x="125.2" y="197.3">0</text>
<text x="125.2" y="194.1">0</text>
</g>
<g font-size="2.1" fill="#f0f">
<text x="160.4" y="189.8">Sheet:</text>
<text x="160.4" y="192.5">File:</text>
<text x="166.4" y="192.5">002.35.25.05.20-001-PCB-SolarTele.kicad_pcb</text>
<text x="160.4" y="202.7">KiCad</text>
<text x="160.4" y="199.9">Size:</text>
<text x="167" y="199.9">USLetter</text>
<text x="168" y="202.7">E.D.A.</text>
<text x="176.8" y="202.7">kicad</text>
<text x="182.4" y="199.9">Date:</text>
<text x="183.9" y="202.7">7.0.5</text>
<text x="245.4" y="200.1">Rev:</text>
<text x="245.4" y="202.7">Id:</text>
<text x="249.4" y="202.7">1/1</text>
</g>
<g font-size="1.8" fill="#f0f">
<text x="35" y="11.8">1</text>
<text x="85" y="11.8">2</text>
<text x="135" y="11.8">3</text>
<text x="185" y="11.8">4</text>
<text x="235" y="11.8">5</text>
<text x="10.4" y="35.8">A</text>
<text x="267.8" y="35.8">A</text>
<text x="10.3" y="85.8">B</text>
<text x="267.7" y="85.8">B</text>
<text x="10.3" y="135.8">C</text>
<text x="267.7" y="135.8">C</text>
<text x="10.3" y="185.8">D</text>
<text x="267.7" y="185.8">D</text>
<text x="35" y="205.7">1</text>
<text x="85" y="205.7">2</text>
<text x="135" y="205.7">3</text>
<text x="185" y="205.7">4</text>
<text x="235" y="205.7">5</text>
</g>
<g font-size="1.4" fill="#004080">
<text x="145.1" y="55.4">5.05</text>
<text x="149.4" y="55.4">in</text>
<text x="228.6" y="65.7">4</text>
<text x="230.5" y="65.7">x</text>
<text x="232.2" y="65.7">R0.20</text>
<text x="237.5" y="65.7">in</text>
<text x="69.3" y="87">1.80</text>
<text x="73.5" y="87">in</text>
<text x="221" y="87">1.40</text>
<text x="225.3" y="87">in</text>
<text x="155.3" y="118.9">3.85</text>
<text x="159.6" y="118.9">in</text>
<text x="228.6" y="114.7">4</text>
<text x="230.5" y="114.7">x</text>
<text x="232.2" y="114.7">Ø3.2mm</text>
<text x="239.3" y="114.7">M3</text>
</g>
<g font-size="1.4" fill="#0080ff">
<text x="255.9" y="186.3">Remy</text>
<text x="260.7" y="186.3">Nguyen</text>
<text x="169.5" y="196">±12V/+5V</text>
<text x="178.5" y="196">Regulator,</text>
<text x="187.1" y="196">Inverting</text>
<text x="194.5" y="196">Summer,</text>
<text x="202" y="196">and</text>
<text x="205.6" y="196">Inverting</text>
<text x="213" y="196">Amplifier</text>
<text x="189.8" y="199.7">7/25/2024</text>
<text x="250.8" y="199.7">B</text>
</g>
</svg>
